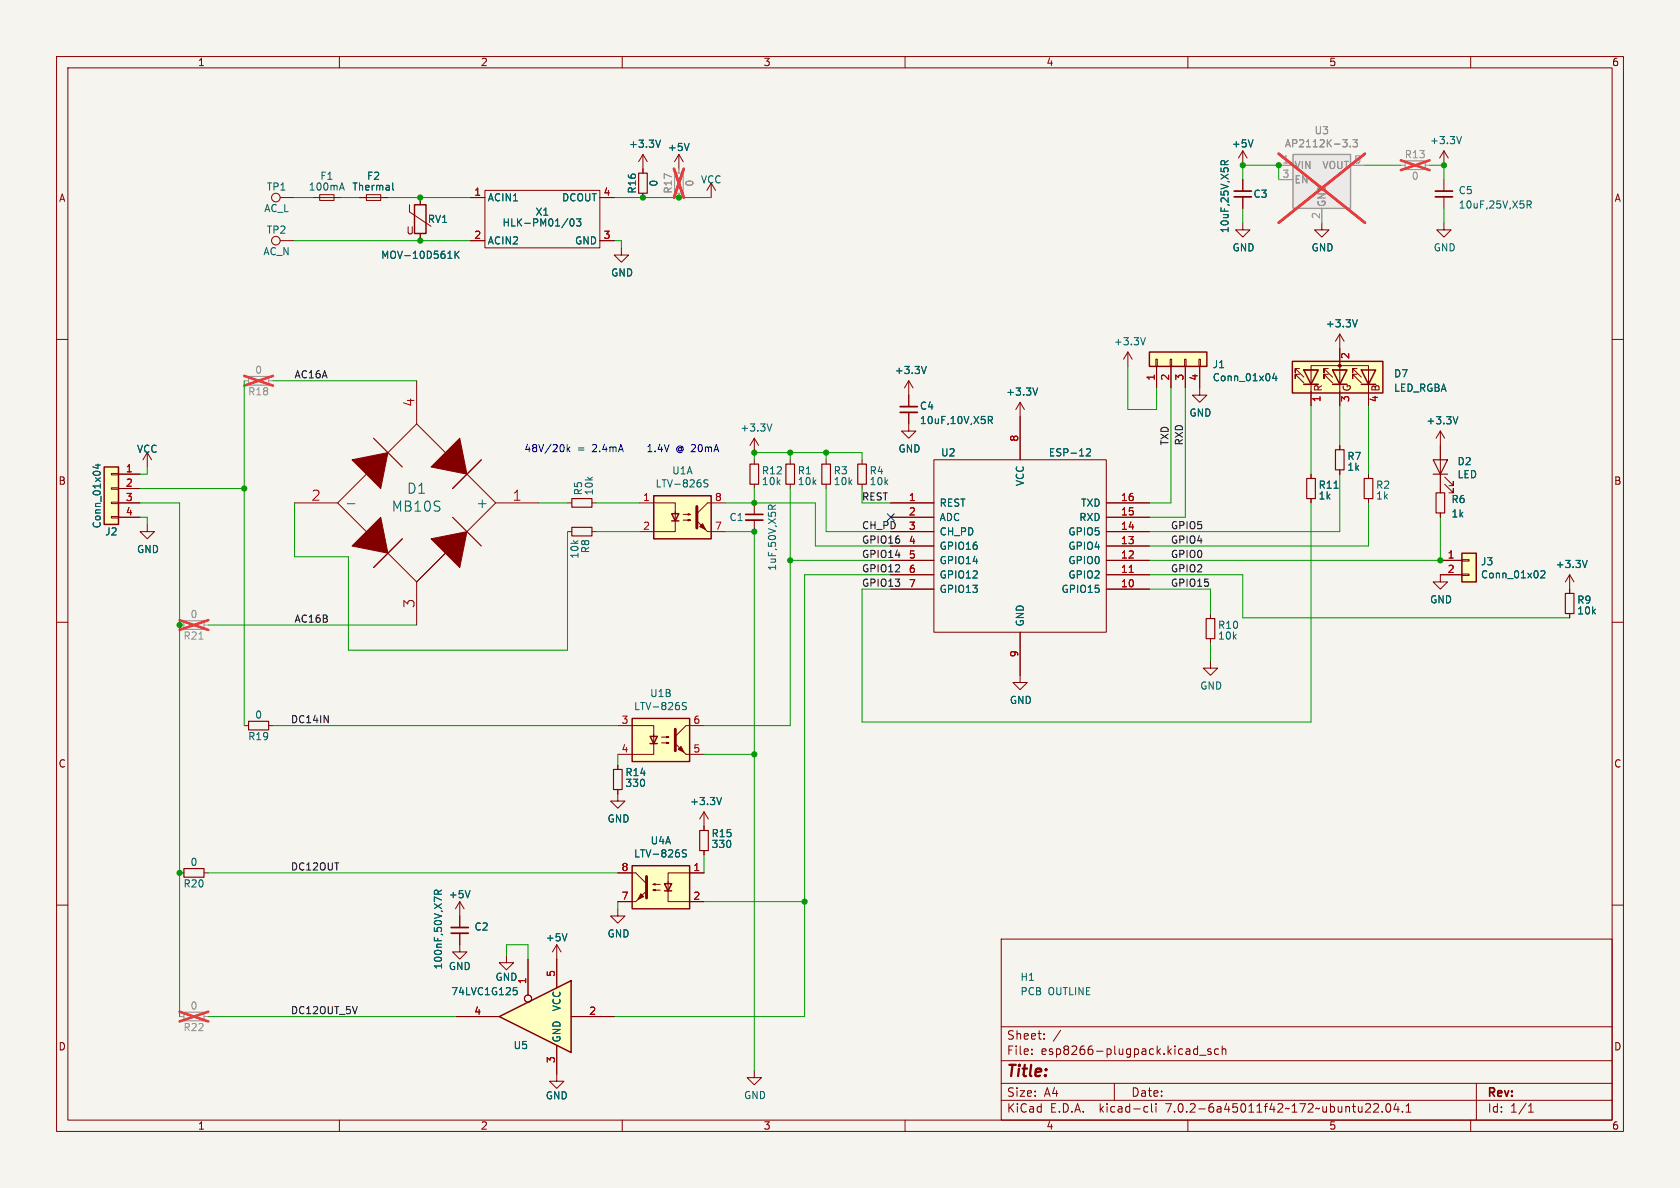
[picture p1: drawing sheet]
<svg xmlns="http://www.w3.org/2000/svg" width="297mm" height="210mm" viewBox="0 0 297 210" stroke-linecap="round" stroke-linejoin="round" font-family="sans-serif">
<path d="M0 0h297v210h-297z" fill="#f5f4ef" stroke="#f5f4ef" stroke-width=".18"/>
<g fill="none" stroke="#840000" stroke-width=".18">
<path d="M10 10h277v190h-277zM12 12h273v186h-273zM60 10v2M110 10v2M160 10v2M210 10v2M260 10v2M49.5 34.9h2.6M55.2 34.9h5.1M56.5 34.4h2.6v1h-2.6zM63.5 34.9h5.1M64.8 34.4h2.5v1h-2.5z"/>
<path d="M72.4 36.2v1.3l3.8 2.5M74.3 34.9v1.3M83.2 34.9h2.5M85.7 33.7h20.3v10.1h-20.3zM106 34.9h2.6M113.7 27.3v3.3M113.7 34.2v.7M113.7 27.3l-.8 1.3M113.7 27.3l.7 1.3M120 27.3l-.7 1.3M120 27.3v2.5M120 27.3l.8 1.3"/>
<path d="M125.7 32.4l-.7 1.3M125.7 32.4v2.5M125.7 32.4l.8 1.3M219.7 39.4v1.2h1.3l-1.3 1.3-1.3-1.3h1.3M219.7 26.7l-.8 1.2M219.7 26.7v2.5M219.7 31.8v2M219.7 34.8v2M219.7 26.7l.8 1.2M233.7 39.4v1.2h1.2l-1.2 1.3-1.3-1.3h1.3M255.3 39.4v1.2h1.2l-1.2 1.3-1.3-1.3h1.3M255.3 26.7v2.5"/>
<path d="M255.3 31.8v2M255.3 34.8v2M255.3 26.7l-.8 1.2M255.3 26.7l.7 1.2M10 60h2M49.5 42.5h2.6M74.3 41.3v1.2M83.2 42.5h2.5M106 42.5h2.6M109.9 43.8v1.3h1.2l-1.2 1.3-1.3-1.3h1.3M236.9 59.1v12.7M236.9 59.1l-.8 1.2"/>
<path d="M236.9 59.1l.7 1.2M285 60h2M73.7 74.9l-5.1 5.1M73.7 74.9l5 5.1M73.7 67.3v7.6M160.7 72.9v3.3h1.2l-1.2 1.3-1.3-1.3h1.3M160.7 67.3v4.6M160.7 67.3l-.8 1.3M160.7 67.3l.7 1.3M180.3 71.1l-.7 1.3M180.3 71.1v2.6M180.3 71.1l.8 1.3"/>
<path d="M199.4 62.2l-.8 1.3M199.4 62.2v2.6M199.4 62.2l.8 1.3M204.3 63.5h.3v1.3h-.3zM204.5 64.8v3.8M206.9 63.5h.2v1.3h-.2zM207 64.8v3.8M209.4 63.5h.3v1.3h-.3zM209.5 64.8v3.8M212 63.5h.2v1.3h-.2zM212.1 64.8v5.1h1.3l-1.3 1.2-1.3-1.2h1.3M229.7 66.2h-.7v.7v-.7l1.5 1.5"/>
<path d="M229.7 65.2h-.7v.7v-.7l1.5 1.5M230.5 65.4h2.5zM230.5 65.4h.1M230.5 67.9h2.5M231.8 71.8v-7.2h10.1v7.2M234.8 66.2h-.7v.7v-.7l1.5 1.5M234.8 65.2h-.7v.7v-.7l1.5 1.5M235.6 65.4h2.5zM235.6 65.4h.1M235.6 67.9h2.5M236.9 78.7v.8M239.9 66.2h-.8v.7v-.7l1.6 1.5"/>
<path d="M239.9 65.2h-.8v.7v-.7l1.6 1.5M254.6 76.2v10.9M254.6 76.2l-.7 1.3M254.6 76.2l.8 1.3M19.7 91.3h1.3v.3h-1.3zM19.7 88.8h1.3v.2h-1.3zM19.7 86.2h1.3v.3h-1.3zM19.7 83.7h1.3v.2h-1.3zM21 88.9h3.8M21 83.8h3.8M21 86.4h3.8M21 91.4h3.8"/>
<path d="M26 92.7v1.3h1.3l-1.3 1.3-1.2-1.3h1.2M26 80l-.7 1.3M26 80v2.6M26 80l.8 1.3M52.1 88.9h7.6M59.7 88.9l5.1 5.1M64.8 83.8l-5.1 5.1M68.6 97.8l5.1 5.1M71.1 95.3l-5.1 5M78.7 97.8l-5 5.1M82.5 83.8l5.1 5.1M85.1 81.3l-5.1 5.1"/>
<path d="M87.6 88.9l-5.1 5.1M87.6 88.9h7.6M100.3 88.9h.8M100.3 94h.8M104.6 88.9h.8M104.6 94h.8M113 88.9h6.4v1.9M119.4 90.4v3.6h-6.4M120.8 91.9h1.2l-.3 .2v-.3l.3 .1M120.8 90.9h1.2l-.3 .2v-.3l.3 .1M125.1 94h3.2M128.3 88.9h-3.2l-1.9 1.9"/>
<path d="M231.8 83.8v.8M231.8 88.1v.8M236.9 83.1v.7M241.9 83.8v.8M241.9 88.1v.8M254.6 90.7v.7M254.6 99.1h3.8M255.4 85.6l1.5 1.5v-.7v.7h-.7M255.4 84.3l1.5 1.6v-.8v.8h-.7M258.4 98.9h1.3v.3h-1.3zM10 110h2M73.7 102.9v7.6"/>
<path d="M214 116.8v1.3h1.3l-1.3 1.3-1.3-1.3h1.3M214 108.6v.7M214 112.9v.8M258.4 101.5h1.3v.2h-1.3zM258.4 101.6h-3.8v1.3h1.3l-1.3 1.2-1.2-1.2h1.2M277.5 101.6l-.8 1.3M277.5 101.6v3.3M277.5 108.5v.7M277.5 101.6l.8 1.3M285 110h2M109.2 128.3h6.4v1.9M109.2 139.6v2h1.3l-1.3 1.3-1.3-1.3h1.3"/>
<path d="M109.2 135.3v.7M115.6 129.8v3.6h-6.4M117 131.3h1.2l-.3 .1v-.2l.3 .1M117 130.3h1.2l-.3 .1v-.2l.3 .1M121.3 133.4h3.2M124.5 128.3h-3.2l-1.9 1.9M10 160h2M81.3 159.4l.7 1.3M81.3 159.4v4.6M81.3 159.4l-.8 1.3M109.2 154.3h3.2l1.9 1.9M109.2 159.4h3.2"/>
<path d="M115.4 157.4l.4-.2v.3l-.4-.1h1.3M115.4 156.3l.4-.1v.3l-.4-.2h1.3M118.1 155.8v3.6h6.4M124.5 154.3h-6.4v1.9M124.5 143.5v3.3M124.5 150.4v.7M124.5 143.5l-.8 1.3M124.5 143.5l.7 1.3M285 160h2M81.3 165v3.3h-1.3l1.3 1.2 1.2-1.2h-1.2M98.4 167l.8 1.3M98.4 167v2.5"/>
<path d="M98.4 167l-.7 1.3M109.2 160.7v1.2h1.3l-1.3 1.3-1.3-1.3h1.3M177 166h108v32h-108zM60 198v2M98.4 189.9v1.2h-1.2l1.2 1.3 1.3-1.3h-1.3M110 198v2M160 198v2M177 194.5h108M177 191.5h108M177 187.5h108M177 181.5h108M182.4 186.3v.1"/>
<path d="M182.4 185.5v.1M184.6 183.6v.1M184.6 182.8v.1M197 191.5v3M202.5 195.6l.4 .1M202.9 196.5l-.4 .1M203.6 195.1v1.3l.2 .2M204.4 195.1v.1M204.4 195.6v1M210 198v2M211.3 185.4l.4 .1M211.7 184.9v1.5"/>
<path d="M211.7 186.3l-.4 .1M212.1 186.5h1.1M214.1 185.5l-.4-.1-.2 .2 .1 .2 .5 .2v.3h-.6M215.4 185.5l-.4-.1-.3 .3v.4l.2 .2h.5M216.1 185.5l.2-.1 .3 .1 .1 .9M216.1 184.9v1.5M242.1 195.2l.2 .2-.1 .3-.8 .9h.9M242.9 195.2l.5-.1 .2 .1 .1 .3-.9 1.1h.9M244.4 196.5v.1M245.2 195.2l.2-.1a.81 .81 0 0 1 .5 .6 .81 .81 0 0 1-.3 .8l-.1 .1a.81 .81 0 0 1-.6-.6 .81 .81 0 0 1 .3-.8zM246.8 195l-.4 1.1h1M247.1 195.6v1"/>
<path d="M247.9 196.5v.1M248.6 196.6h.8M248.6 195.5l.4-.4v1.5M260 198v2M261 191.5v6.5M270.2 196.6h.9M270.2 195.5l.4-.4v1.5"/>
<circle cx="48.8" cy="34.9" r=".76"/>
<circle cx="48.8" cy="42.5" r=".76"/>
</g>
<g fill="none" stroke="#840000" stroke-width=".2">
<path d="M112.9 30.6h1.5v3.6h-1.5zM66 77.5l5.1 5.1M236.1 79.5h1.5v3.6h-1.5zM71.1 95.3l-5.1 5M80 91.4l5.1 5.1M85.1 81.3l-5.1 5.1M101.1 93.2h3.5v1.5h-3.5zM101.1 88.1h3.5v1.6h-3.5zM231 84.6h1.5v3.5h-1.5zM241.2 84.6h1.5v3.5h-1.5zM253.4 81.3h2.5l-1.3 2.5zM253.4 83.8h2.5"/>
<path d="M253.9 87.1h1.5v3.6h-1.5zM213.2 109.3h1.6v3.6h-1.6zM276.7 104.9h1.6v3.6h-1.6zM108.5 136h1.5v3.6h-1.5zM123.7 146.8h1.5v3.6h-1.5z"/>
</g>
<g fill="none" stroke="#006464" stroke-width=".18">
<path d="M60.1 33.2h.6M60.4 32.3l.5 1.3M69.4 32.3v1.1l.2 .2M100.9 38.8l.2-.1a.68 .68 0 0 1 .4 .6 .68 .68 0 0 1-.4 .7l-.2-.2-.1-.3zM101.9 38.7h.8l-.4 .5 .3 .1v.5l-.2 .2-.5-.2M116.8 24.8l-.5 1.2M121.8 25.4l-.4 1.2M216.5 29.1v-.6l-.2-.1h-.3l-.1 .7h1.2M217.1 28.4l-.6 .4M221.5 24.7l-.4 1.3M258.4 24.1l-.5 1.3M270 36.2l.6-.1 .1-.2-.1-.3-.6-.1v1.3"/>
<path d="M270.3 36.2l.4 .6M80.4 44.4v1.3M80.6 44.9l.6 .8M81.2 44.4l-.8 .7M202.5 59.7l-.4 1.3M240 56.5l-.5 1.3M163.8 64.8l-.5 1.2M174.7 74.3l.6-.1 .2-.2-.1-.3-.7-.1v1.3M175 74.3l.5 .6M183.4 68.6l-.4 1.3M225.3 66l-.3 .9h.8M225.6 66.5v.8"/>
<path d="M257.7 73.7l-.4 1.2M16.9 82.2h.8M17.3 82v.8l-.9-.3M61.4 89h1.3M125.2 84.9l-.5-.1-.2 .1v.4l.5 .2 .2 .3-.3 .3-.5-.1M280.6 99.1l-.4 1.2M272.4 101l.5-.1 .2 .4-.8 .9h.8M121.3 124.2h-.4l-.2 .1v.4l.5 .2 .1 .3-.2 .3-.5-.1M77.5 158.1l-.1-.6-.2-.2-.3 .1-.1 .7h1.3M78.1 157.3l-.6 .5M83.1 157.4l-.4 1.3M121.3 150.3l-.4-.1-.2 .1v.4l.5 .2 .1 .3-.2 .3-.5-.1"/>
<path d="M127.6 141l-.5 1.2M100.2 165.1l-.4 1.2"/>
</g>
<g fill="#ffffc2" stroke="#ffffc2" stroke-width=".18">
<path d="M258.4 97.8h2.6v5.1h-2.6z"/>
<path d="M228.5 63.9h16v5.6h-16z"/>
<path d="M111.8 127h10.1v7.6h-10.1z"/>
<path d="M111.8 153h10.1v7.7h-10.1z"/>
<path d="M203.2 62.2h10.2v2.6h-10.2z"/>
<path d="M115.6 87.6h10.1v7.7h-10.1z"/>
<path d="M18.4 82.6h2.6v10.1h-2.6z"/>
</g>
<g fill="none" stroke="#840000" stroke-width=".25">
<path d="M73.3 36.2h2v5.1h-2zM203.2 62.2h10.2v2.6h-10.2zM228.5 63.9h16v5.6h-16zM230.5 65.4h2.5l-1.2 2.5zM230.5 67.9h2.5M235.6 65.4h2.5l-1.2 2.5zM235.6 67.9h2.5M240.7 65.4h2.5l-1.3 2.5zM240.7 67.9h2.5M18.4 82.6h2.6v10.1h-2.6zM115.6 87.6h10.1v7.7h-10.1zM118.7 90.8h1.3l-.6 1.3z"/>
<path d="M118.7 92.1h1.3M258.4 97.8h2.6v5.1h-2.6zM111.8 127h10.1v7.6h-10.1zM114.9 130.2h1.3l-.6 1.2zM114.9 131.4h1.3M111.8 153h10.1v7.7h-10.1zM117.5 156.2h1.2l-.6 1.3zM117.5 157.5h1.2"/>
</g>
<g fill="#840000" stroke="#840000" stroke-width=".18">
<path d="M119.4 131.4l1.9 2z"/>
<path d="M119.9 132.5l.5-.5 .5 1z"/>
<path d="M112.4 159.4l1.9-1.9z"/>
<path d="M113.3 158l.5 .5-1 .5z"/>
<path d="M62.2 81.3l6.4-1.3-1.3 6.4z"/>
<path d="M67.3 91.4l1.3 6.4-6.4-1.3z"/>
<path d="M76.2 95.3l6.3-1.3-1.2 6.3z"/>
<path d="M81.3 77.5l1.2 6.3-6.3-1.2z"/>
<path d="M123.2 92.1l1.9 1.9z"/>
<path d="M124.2 92.6l.5 1-1-.5z"/>
<circle cx="236.9" cy="64.6" r=".25"/>
</g>
<path d="M218.2 34.8h3M218.2 33.8h3M253.7 34.8h3.1M253.7 33.8h3.1M159.1 72.9h3.1M159.1 71.9h3.1M79.8 165h3M79.8 164h3" fill="none" stroke="#840000" stroke-width=".3"/>
<path d="M123.2 89.5v3.8M119.4 128.9v3.8M114.3 154.9v3.9" fill="none" stroke="#840000" stroke-width=".51"/>
<path d="M119.3 30.6h1.5v3.6h-1.5zM248.4 28.4h3.6v1.6h-3.6zM43.9 66.5h3.6v1.6h-3.6z" fill="none" stroke="#9c9b98" stroke-width=".2"/>
<path d="M120 29.8v.8M120 34.2v.7M226.1 29.2h2.5M226.1 31.8h2.5M233.7 36.8v2.6M238.8 29.2h2.5M247.6 29.2h.8M252 29.2h.7M43.2 67.3h.7M47.5 67.3h.8" fill="none" stroke="#9c9b98" stroke-width=".18"/>
<path d="M119.2 29.8l1.7 5.1M120.9 29.8l-1.7 5.1M226.1 27.2l15.2 12.2M241.3 27.2l-15.2 12.2M247.6 28.3l5.1 1.8M252.7 28.3l-5.1 1.8M43.2 66.4l5.1 1.8M48.3 66.4l-5.1 1.8" fill="none" stroke="#eb3a3d" stroke-width=".46"/>
<path d="M228.6 27.3h10.2v9.5h-10.2z" fill="#ebeae8" stroke="#ebeae8" stroke-width=".18"/>
<path d="M228.6 27.3h10.2v9.5h-10.2z" fill="none" stroke="#9c9b98" stroke-width=".25"/>
<path d="M238.7 25.8v.2M239.2 24.7h.8l-.5 .5 .4 .1v.5l-.2 .2-.5-.2" fill="none" stroke="#939391" stroke-width=".18"/>
<path d="M88.3 179.7l12.7-6.3v12.7z" fill="#ffffc2"/>
<path d="M88.3 179.7l12.7-6.3v12.7z" fill="none" stroke="#840000" stroke-width=".25"/>
<g fill="none" stroke="#840000" stroke-width=".18">
<path d="M63.5 34.9h1.3M67.3 34.9h1.3M74.3 34.9v1.3M83.2 34.9h2.5M106 34.9h2.6M113.7 29.8v.8M113.7 34.2v.7M219.7 31.8v2M219.7 34.8v2M74.3 41.3v1.2M83.2 42.5h2.5M106 42.5h2.6"/>
<path d="M133.3 77.5v2.5M133.3 77.5l-.7 1.2M133.3 77.5l.8 1.2M160.7 69.9v2M160.7 72.9v2M180.3 73.7v7.6M204.5 64.8v3.8M207 64.8v3.8M209.5 64.8v3.8M212.1 64.8v3.8M231.8 69.2v2.6M236.9 61.6v2.5"/>
<path d="M236.9 69.2v2.6M236.9 78.7v.8M241.9 69.2v2.6M254.6 78.7v2.6M21 88.9h3.8M21 91.4h3.8M21 83.8h3.8M21 86.4h3.8M133.3 81.3v.7M133.3 85.6v.8M133.3 88.9v2M133.3 91.9v2.1"/>
<path d="M139.7 81.3v.7M139.7 85.6v.8M146 81.3v.7M146 85.6v.8M152.4 81.3v.7M152.4 85.6v.8M157.5 88.9h7.6M157.5 99.1h7.6M157.5 96.5h7.6M157.5 94h7.6M157.5 91.4h7.6M165.1 81.3h30.5v30.5h-30.5z"/>
<path d="M195.6 88.9h7.6M195.6 99.1h7.6M195.6 96.5h7.6M195.6 94h7.6M195.6 91.4h7.6M231.8 83.8v.8M231.8 88.1v.8M236.9 83.1v.7M254.6 99.1h3.8M254.6 83.8v3.3M254.6 90.7v.7M157.5 104.1h7.6"/>
<path d="M157.5 101.6h7.6M180.3 111.8v8.9h1.3l-1.3 1.2-1.2-1.2h1.2M195.6 104.1h7.6M195.6 101.6h7.6M254.6 101.6h3.8M277.5 104.1v.8M277.5 108.5v.7M43.2 128.3h.7M47.5 128.3h.8M109.2 135.3v.7M109.2 139.6v.7M31.7 154.3h.8"/>
<path d="M36.1 154.3h.7M109.2 154.3h2.6M109.2 159.4h2.6M121.9 154.3h2.6M121.9 159.4h2.6M124.5 146.1v.7M124.5 150.4v.7M80.6 179.7h7.7M81.3 161.9v2.1M81.3 165v2M89.5 168.9v1.3h-1.2l1.2 1.3 1.3-1.3h-1.3M93.3 169.5v6.4"/>
<path d="M98.4 169.5v5.1M101 179.7h7.6M98.4 184.8v5.1M133.3 189.2v1.3h1.3l-1.3 1.3-1.2-1.3h1.2"/>
<circle cx="93.3" cy="176.5" r=".63"/>
</g>
<g fill="none" stroke="#006464" stroke-width=".18">
<path d="M69.4 32.3v1.1l.2 .2M100.9 38.8l.2-.1a.68 .68 0 0 1 .4 .6 .68 .68 0 0 1-.4 .7l-.2-.2-.1-.3zM101.9 38.7h.8l-.4 .5 .3 .1v.5l-.2 .2-.5-.2M116.8 24.8l-.5 1.2M121.8 25.4l-.4 1.2M216.5 29.1v-.6l-.2-.1h-.3l-.1 .7h1.2M217.1 28.4l-.6 .4M221.5 24.7l-.4 1.3M80.4 44.4v1.3M80.6 44.9l.6 .8M81.2 44.4l-.8 .7M240 56.5l-.5 1.3"/>
<path d="M136.5 74.9l-.5 1.3M163.8 64.8l-.5 1.2M174.7 74.3l.6-.1 .2-.2-.1-.3-.7-.1v1.3M175 74.3l.5 .6M183.4 68.6l-.4 1.3M192.1 79.4l.5-.1 .2 .4-.8 .9h.8M225.3 66l-.3 .9h.8M225.6 66.5v.8M257.7 73.7l-.4 1.2M16.9 82.2h.8M17.3 82v.8l-.9-.3M135.8 90v-.5l.3-.2 .3 .1 .1 .6"/>
<path d="M137.1 89.3l-.6 .4M280.6 99.1l-.4 1.2M272.4 101l.5-.1 .2 .4-.8 .9h.8M77.5 158.1l-.1-.6-.2-.2-.3 .1-.1 .7h1.3M78.1 157.3l-.6 .5M83.1 157.4l-.4 1.3M121.3 150.3l-.4-.1-.2 .1v.4l.5 .2 .1 .3-.2 .3-.5-.1M127.6 141l-.5 1.2M90.8 174.6h.6M90.9 175.1h.3l.2 .2v.4l-.5 .1M100.2 165.1l-.4 1.2"/>
</g>
<path d="M199.6 101.2h.8" fill="none" stroke="#a90000" stroke-width=".18"/>
<path d="M132.6 82h1.5v3.6h-1.5zM138.9 82h1.6v3.6h-1.6zM145.3 82h1.5v3.6h-1.5zM151.6 82h1.6v3.6h-1.6zM43.9 127.5h3.6v1.5h-3.6zM32.5 153.5h3.6v1.6h-3.6z" fill="none" stroke="#840000" stroke-width=".2"/>
<path d="M131.8 91.9h3.1M131.8 90.9h3.1" fill="none" stroke="#840000" stroke-width=".3"/>
<path d="M32.5 109.7h3.6v1.6h-3.6zM32.5 178.9h3.6v1.6h-3.6z" fill="none" stroke="#9c9b98" stroke-width=".2"/>
<path d="M120 29.8v.8M120 34.2v.7M226.1 29.2h2.5M226.1 31.8h2.5M233.7 36.8v2.6M238.8 29.2h2.5M31.7 110.5h.8M36.1 110.5h.7M31.7 179.7h.8M36.1 179.7h.7" fill="none" stroke="#9c9b98" stroke-width=".18"/>
<path d="M119.2 29.8l1.7 5.1M120.9 29.8l-1.7 5.1M226.1 27.2l15.2 12.2M241.3 27.2l-15.2 12.2M31.7 109.6l5.1 1.8M36.8 109.6l-5.1 1.8M31.7 178.8l5.1 1.8M36.8 178.8l-5.1 1.8" fill="none" stroke="#eb3a3d" stroke-width=".46"/>
<path d="M100.3 78.6v1.3M100.4 79.4l.4 .5M100.8 79l-.5 .5" fill="none" stroke="#0000c2" stroke-width=".18"/>
<g fill="none" stroke="#009600" stroke-width=".18">
<path d="M52.1 34.9h3.1M60.3 34.9h3.2M68.6 34.9h14.6M108.6 34.9h17.1M219.7 31.8v-2.6h6.4v2.6M219.7 36.8v2.6M241.3 29.2h6.3M252.7 29.2h2.6v2.6M255.3 36.8v2.6M52.1 42.5h31.1M108.6 42.5h1.3v1.3M43.2 67.3v61"/>
<path d="M48.3 67.3h25.4M199.4 64.8v7.6h5.1v-3.8M207 68.6v20.3h-3.8M209.5 68.6v22.8h-6.3M231.8 71.8v12M236.9 71.8v6.9M241.9 71.8v12M24.8 91.4h1.2v1.3M24.8 88.9h6.9v90.8M24.8 86.4h18.4M26 82.6v1.2h-1.2M52.1 88.9v9.5h9.5v16.5h38.7v-20.9"/>
<path d="M95.2 88.9h5.1M105.4 88.9h7.6M105.4 94h7.6M128.3 88.9h15.8v7.6h13.4M128.3 94h5v95.2M133.3 81.3v-1.3h19.1v1.3M133.3 86.4v2.5M139.7 86.4v41.9h-15.2M139.7 99.1h17.8M139.7 80v1.3M146 86.4v7.6h11.5M146 80v1.3"/>
<path d="M152.4 86.4v2.5h5.1M231.8 88.9v38.7h-79.4v-23.5h5.1M236.9 83.8v10.2h-33.7M241.9 88.9v7.6h-38.7M254.6 91.4v7.7h-51.4M36.8 110.5h36.9M157.5 101.6h-15.3v78.1h-33.6M203.2 104.1h10.8v4.5M203.2 101.6h16.5v7.6h57.8M214 113.7v3.1M48.3 128.3h60.9M109.2 133.4v1.9"/>
<path d="M124.5 133.4h8.8M36.8 154.3h72.4M109.2 159.4v1.3M124.5 159.4h17.7M124.5 151.1v3.2M36.8 179.7h43.8M89.5 168.9v-1.9h3.8v2.5"/>
</g>
<path d="M156.9 90.8l1.2 1.2M158.1 90.8l-1.2 1.2" fill="none" stroke="#000084" stroke-width=".18"/>
<path d="M238.7 25.8v.2M239.2 24.7h.8l-.5 .5 .4 .1v.5l-.2 .2-.5-.2" fill="none" stroke="#939391" stroke-width=".18"/>
<g fill="#009600" stroke="#009600" stroke-width=".18">
<circle cx="133.3" cy="80" r=".46"/>
<circle cx="139.7" cy="80" r=".46"/>
<circle cx="146" cy="80" r=".46"/>
<circle cx="133.3" cy="88.9" r=".46"/>
<circle cx="139.7" cy="99.1" r=".46"/>
<circle cx="142.2" cy="159.4" r=".46"/>
<circle cx="133.3" cy="94" r=".46"/>
<circle cx="133.3" cy="133.4" r=".46"/>
<circle cx="254.6" cy="99.1" r=".46"/>
<circle cx="219.7" cy="29.2" r=".46"/>
<circle cx="226.1" cy="29.2" r=".46"/>
<circle cx="255.3" cy="29.2" r=".46"/>
<circle cx="43.2" cy="86.4" r=".46"/>
<circle cx="113.7" cy="34.9" r=".46"/>
<circle cx="74.3" cy="42.5" r=".46"/>
<circle cx="74.3" cy="34.9" r=".46"/>
<circle cx="120" cy="34.9" r=".46"/>
<circle cx="31.7" cy="110.5" r=".46"/>
<circle cx="31.7" cy="154.3" r=".46"/>
</g>
<text font-size="2.8" fill="#840000" x="178" y="190.8">Title:</text>
<g font-size="2.5" fill="#a90000">
<text x="73.4" y="72" transform="rotate(-90 73.4 72)">4</text>
<text x="55" y="88.6">2</text>
<text x="90.6" y="88.6">1</text>
<text x="73.4" y="107.5" transform="rotate(-90 73.4 107.5)">3</text>
</g>
<g font-size="2.5" fill="#006464">
<text x="71.9" y="87.4">D1</text>
<text x="84.1" y="90">+</text>
<text x="69.2" y="90.6">MB10S</text>
</g>
<g font-size="2.1" fill="#840000">
<text x="178" y="183.9">Sheet:</text>
<text x="186.2" y="183.9">/</text>
<text x="178" y="186.6">File:</text>
<text x="184" y="186.6">esp8266-plugpack.kicad_sch</text>
<text x="178" y="196.8">KiCad</text>
<text x="178" y="194">Size:</text>
<text x="184.6" y="194">A4</text>
<text x="185.7" y="196.8">E.D.A.</text>
<text x="194.4" y="196.8">kicad-cli</text>
<text x="200" y="194">Date:</text>
<text x="206.2" y="196.8">7.0.2-6a45011f42~172~ubuntu22.04.1</text>
<text x="263" y="194.2">Rev:</text>
<text x="263" y="196.8">Id:</text>
<text x="267" y="196.8">1/1</text>
</g>
<g font-size="1.8" fill="#840000">
<text x="35" y="11.8">1</text>
<text x="85" y="11.8">2</text>
<text x="135" y="11.8">3</text>
<text x="185" y="11.8">4</text>
<text x="235" y="11.8">5</text>
<text x="285" y="11.8">6</text>
<text x="10.4" y="35.8">A</text>
<text x="285.4" y="35.8">A</text>
<text x="71.8" y="41.6">U</text>
<text x="233.9" y="69.3" transform="rotate(-90 233.9 69.3)">R</text>
<text x="239" y="69.3" transform="rotate(-90 239 69.3)">G</text>
<text x="244" y="69.3" transform="rotate(-90 244 69.3)">B</text>
<text x="10.3" y="85.8">B</text>
<text x="285.3" y="85.8">B</text>
<text x="10.3" y="135.8">C</text>
<text x="285.3" y="135.8">C</text>
<text x="10.3" y="185.8">D</text>
<text x="285.3" y="185.8">D</text>
<text x="35" y="199.8">1</text>
<text x="85" y="199.8">2</text>
<text x="135" y="199.8">3</text>
<text x="185" y="199.8">4</text>
<text x="235" y="199.8">5</text>
<text x="285" y="199.8">6</text>
</g>
<g font-size="1.8" fill="#939391">
<text x="232.3" y="23.9">U3</text>
<text x="227.1" y="26.2">AP2112K-3.3</text>
<text x="248.3" y="28.1">R13</text>
<text x="118.9" y="34.3" transform="rotate(-90 118.9 34.3)">R17</text>
<text x="122.7" y="33.1" transform="rotate(-90 122.7 33.1)">0</text>
<text x="228.9" y="30">VIN</text>
<text x="228.9" y="32.6">EN</text>
<text x="233.7" y="30">VOUT</text>
<text x="249.5" y="31.9">0</text>
<text x="234.5" y="36.6" transform="rotate(-90 234.5 36.6)">GND</text>
<text x="43.8" y="70">R18</text>
<text x="45.1" y="66.2">0</text>
<text x="32.4" y="113.2">R21</text>
<text x="33.6" y="109.4">0</text>
<text x="33.6" y="178.6">0</text>
<text x="32.4" y="182.4">R22</text>
</g>
<g font-size="1.8" fill="#006464">
<text x="111.1" y="26.3">+3.3V</text>
<text x="118" y="26.9">+5V</text>
<text x="217.7" y="26.2">+5V</text>
<text x="252.7" y="25.6">+3.3V</text>
<text x="47.1" y="33.8">TP1</text>
<text x="54.5" y="33.8">100mA</text>
<text x="56.6" y="31.9">F1</text>
<text x="62.2" y="33.8">Thermal</text>
<text x="64.8" y="31.9">F2</text>
<text x="86.2" y="35.8">ACIN1</text>
<text x="99.2" y="35.8">DCOUT</text>
<text x="112.6" y="34.3" transform="rotate(-90 112.6 34.3)">R16</text>
<text x="116.4" y="33.1" transform="rotate(-90 116.4 33.1)">0</text>
<text x="123.9" y="32.6">VCC</text>
<text x="221.5" y="35.1">C3</text>
<text x="257.8" y="34.5">C5</text>
<text x="46.7" y="37.7">AC_L</text>
<text x="47.1" y="41.5">TP2</text>
<text x="75.6" y="39.6">RV1</text>
<text x="88.8" y="40.2">HLK-PM01/03</text>
<text x="94.6" y="38.3">X1</text>
<text x="217.4" y="41.3" transform="rotate(-90 217.4 41.3)">10uF,25V,X5R</text>
<text x="257.8" y="37">10uF,25V,X5R</text>
<text x="46.5" y="45.3">AC_N</text>
<text x="67.3" y="45.9">MOV-10D561K</text>
<text x="86.2" y="43.4">ACIN2</text>
<text x="101.5" y="43.4">GND</text>
<text x="217.8" y="44.6">GND</text>
<text x="231.8" y="44.6">GND</text>
<text x="253.4" y="44.6">GND</text>
<text x="108" y="49">GND</text>
<text x="234.3" y="58">+3.3V</text>
<text x="196.9" y="61.2">+3.3V</text>
<text x="214.3" y="65.2">J1</text>
<text x="158.1" y="66.3">+3.3V</text>
<text x="177.8" y="70.1">+3.3V</text>
<text x="214.3" y="67.6">Conn_01x04</text>
<text x="246.4" y="66.9">D7</text>
<text x="246.4" y="69.4">LED_RGBA</text>
<text x="130.8" y="76.4">+3.3V</text>
<text x="162.6" y="72.6">C4</text>
<text x="162.6" y="75.1">10uF,10V,X5R</text>
<text x="210.2" y="73.8">GND</text>
<text x="252.1" y="75.2">+3.3V</text>
<text x="24.2" y="80.2">VCC</text>
<text x="158.8" y="80.1">GND</text>
<text x="166.3" y="80.8">U2</text>
<text x="185.4" y="80.8">ESP-12</text>
<text x="238.1" y="81.5">R7</text>
<text x="238.1" y="83.4">1k</text>
<text x="257.6" y="82.4">D2</text>
<text x="103.1" y="87.6" transform="rotate(-90 103.1 87.6)">R5</text>
<text x="105" y="87.6" transform="rotate(-90 105 87.6)">10k</text>
<text x="115.8" y="86.3">LTV-826S</text>
<text x="118.8" y="84">U1A</text>
<text x="134.6" y="84">R12</text>
<text x="134.6" y="85.9">10k</text>
<text x="141" y="84">R1</text>
<text x="141" y="85.9">10k</text>
<text x="147.3" y="84">R3</text>
<text x="147.3" y="85.9">10k</text>
<text x="153.7" y="84">R4</text>
<text x="153.7" y="85.9">10k</text>
<text x="166.1" y="89.7">REST</text>
<text x="181.2" y="86.1" transform="rotate(-90 181.2 86.1)">VCC</text>
<text x="191" y="89.7">TXD</text>
<text x="233.1" y="86.6">R11</text>
<text x="233.1" y="88.5">1k</text>
<text x="243.2" y="86.6">R2</text>
<text x="243.2" y="88.5">1k</text>
<text x="256.5" y="89.1">R6</text>
<text x="257.6" y="84.7">LED</text>
<text x="18" y="93.5" transform="rotate(-90 18 93.5)">Conn_01x04</text>
<text x="18.5" y="94.8">J2</text>
<text x="128.9" y="92.3">C1</text>
<text x="166.1" y="92.3">ADC</text>
<text x="166.1" y="94.8">CH_PD</text>
<text x="188.8" y="94.8">GPIO5</text>
<text x="190.7" y="92.3">RXD</text>
<text x="256.5" y="91.6">1k</text>
<text x="24.2" y="97.9">GND</text>
<text x="102.4" y="98.8" transform="rotate(-90 102.4 98.8)">10k</text>
<text x="104.3" y="97.9" transform="rotate(-90 104.3 97.9)">R8</text>
<text x="137.4" y="101" transform="rotate(-90 137.4 101)">1uF,50V,X5R</text>
<text x="166.1" y="97.3">GPIO16</text>
<text x="166.1" y="99.9">GPIO14</text>
<text x="188.8" y="99.9">GPIO0</text>
<text x="188.8" y="97.3">GPIO4</text>
<text x="261.8" y="100.1">J3</text>
<text x="275" y="100.6">+3.3V</text>
<text x="166.1" y="102.4">GPIO12</text>
<text x="166.1" y="105">GPIO13</text>
<text x="187.5" y="105">GPIO15</text>
<text x="188.8" y="102.4">GPIO2</text>
<text x="252.8" y="106.8">GND</text>
<text x="261.8" y="102.4">Conn_01x02</text>
<text x="278.8" y="106.9">R9</text>
<text x="181.2" y="110.7" transform="rotate(-90 181.2 110.7)">GND</text>
<text x="215.3" y="111.3">R10</text>
<text x="215.3" y="113.2">10k</text>
<text x="278.8" y="108.8">10k</text>
<text x="112" y="125.7">LTV-826S</text>
<text x="114.9" y="123.4">U1B</text>
<text x="178.5" y="124.6">GND</text>
<text x="212.1" y="122.1">GND</text>
<text x="43.8" y="131">R19</text>
<text x="45.1" y="127.2">0</text>
<text x="110.5" y="137.4">R14</text>
<text x="110.5" y="139.3">330</text>
<text x="121.9" y="142.5">+3.3V</text>
<text x="107.3" y="145.6">GND</text>
<text x="115" y="149.4">U4A</text>
<text x="125.7" y="148.1">R15</text>
<text x="33.6" y="153.2">0</text>
<text x="112" y="151.7">LTV-826S</text>
<text x="125.7" y="150.1">330</text>
<text x="32.4" y="157">R20</text>
<text x="79.3" y="158.9">+5V</text>
<text x="83.8" y="164.7">C2</text>
<text x="96.4" y="166.6">+5V</text>
<text x="107.3" y="165.9">GND</text>
<text x="78.3" y="171.4" transform="rotate(-90 78.3 171.4)">100nF,50V,X7R</text>
<text x="79.3" y="171.6">GND</text>
<text x="87.5" y="173.5">GND</text>
<text x="180.3" y="173.5">H1</text>
<text x="79.7" y="176.1">74LVC1G125</text>
<text x="99.3" y="178.9" transform="rotate(-90 99.3 178.9)">VCC</text>
<text x="180.3" y="176.1">PCB</text>
<text x="185.3" y="176.1">OUTLINE</text>
<text x="90.7" y="185.6">U5</text>
<text x="99.3" y="184.3" transform="rotate(-90 99.3 184.3)">GND</text>
<text x="96.4" y="194.5">GND</text>
<text x="131.5" y="194.4">GND</text>
</g>
<g font-size="1.8" fill="#a5a4a2">
<text x="226.7" y="29">1</text>
<text x="239.4" y="29">5</text>
<text x="226.7" y="31.5">3</text>
<text x="233.4" y="38.8" transform="rotate(-90 233.4 38.8)">2</text>
</g>
<g font-size="1.8" fill="#a90000">
<text x="83.8" y="34.7">1</text>
<text x="106.6" y="34.7">4</text>
<text x="83.8" y="42.3">2</text>
<text x="106.6" y="42.3">3</text>
<text x="238.8" y="63.5" transform="rotate(-90 238.8 63.5)">2</text>
<text x="204.2" y="67.3" transform="rotate(-90 204.2 67.3)">1</text>
<text x="206.8" y="67.3" transform="rotate(-90 206.8 67.3)">2</text>
<text x="209.3" y="67.3" transform="rotate(-90 209.3 67.3)">3</text>
<text x="211.8" y="67.3" transform="rotate(-90 211.8 67.3)">4</text>
<text x="233.7" y="71.2" transform="rotate(-90 233.7 71.2)">1</text>
<text x="238.8" y="71.2" transform="rotate(-90 238.8 71.2)">3</text>
<text x="243.8" y="71.2" transform="rotate(-90 243.8 71.2)">4</text>
<text x="22.2" y="83.6">1</text>
<text x="180.1" y="78.1" transform="rotate(-90 180.1 78.1)">8</text>
<text x="22.2" y="86.1">2</text>
<text x="22.2" y="88.6">3</text>
<text x="113.6" y="88.6">1</text>
<text x="126.3" y="88.6">8</text>
<text x="160.6" y="88.6">1</text>
<text x="198.1" y="88.6">16</text>
<text x="22.2" y="91.2">4</text>
<text x="113.6" y="93.7">2</text>
<text x="126.3" y="93.7">7</text>
<text x="160.6" y="91.2">2</text>
<text x="160.6" y="93.7">3</text>
<text x="198.1" y="93.7">14</text>
<text x="198.1" y="91.2">15</text>
<text x="160.6" y="96.3">4</text>
<text x="160.6" y="98.8">5</text>
<text x="160.6" y="101.3">6</text>
<text x="198.1" y="101.3">11</text>
<text x="198.1" y="98.8">12</text>
<text x="198.1" y="96.3">13</text>
<text x="255.9" y="98.8">1</text>
<text x="255.9" y="101.3">2</text>
<text x="160.6" y="103.9">7</text>
<text x="198.1" y="103.9">10</text>
<text x="180.1" y="116.2" transform="rotate(-90 180.1 116.2)">9</text>
<text x="109.8" y="128">3</text>
<text x="122.5" y="128">6</text>
<text x="109.8" y="133.1">4</text>
<text x="122.5" y="133.1">5</text>
<text x="109.8" y="154.1">8</text>
<text x="122.5" y="154.1">1</text>
<text x="109.8" y="159.1">7</text>
<text x="122.5" y="159.1">2</text>
<text x="98.2" y="172.8" transform="rotate(-90 98.2 172.8)">5</text>
<text x="83.8" y="179.5">4</text>
<text x="93.1" y="174" transform="rotate(-90 93.1 174)">1</text>
<text x="104.1" y="179.5">2</text>
<text x="98.2" y="188" transform="rotate(-90 98.2 188)">3</text>
</g>
<g font-size="1.8" fill="#0f0f0f">
<text x="52.1" y="67">AC16A</text>
<text x="206.7" y="78.7" transform="rotate(-90 206.7 78.7)">TXD</text>
<text x="209.2" y="78.7" transform="rotate(-90 209.2 78.7)">RXD</text>
<text x="152.4" y="88.6">REST</text>
<text x="152.4" y="93.6">CH_PD</text>
<text x="207" y="93.6">GPIO5</text>
<text x="152.4" y="98.7">GPIO14</text>
<text x="152.4" y="101.3">GPIO12</text>
<text x="152.4" y="96.2">GPIO16</text>
<text x="207" y="98.7">GPIO0</text>
<text x="207" y="96.2">GPIO4</text>
<text x="207" y="101.3">GPIO2</text>
<text x="152.4" y="103.8">GPIO13</text>
<text x="207" y="103.8">GPIO15</text>
<text x="52.1" y="110.1">AC16B</text>
<text x="51.4" y="127.9">DC14IN</text>
<text x="51.4" y="154">DC12OUT</text>
<text x="51.4" y="179.4">DC12OUT_5V</text>
</g>
<g font-size="1.8" fill="#0000c2">
<text x="92.7" y="80">48V/20k</text>
<text x="102.1" y="80">=</text>
<text x="104.8" y="80">2.4mA</text>
<text x="114.3" y="80">1.4V</text>
<text x="119.5" y="80">@ 20mA</text>
</g>
</svg>
